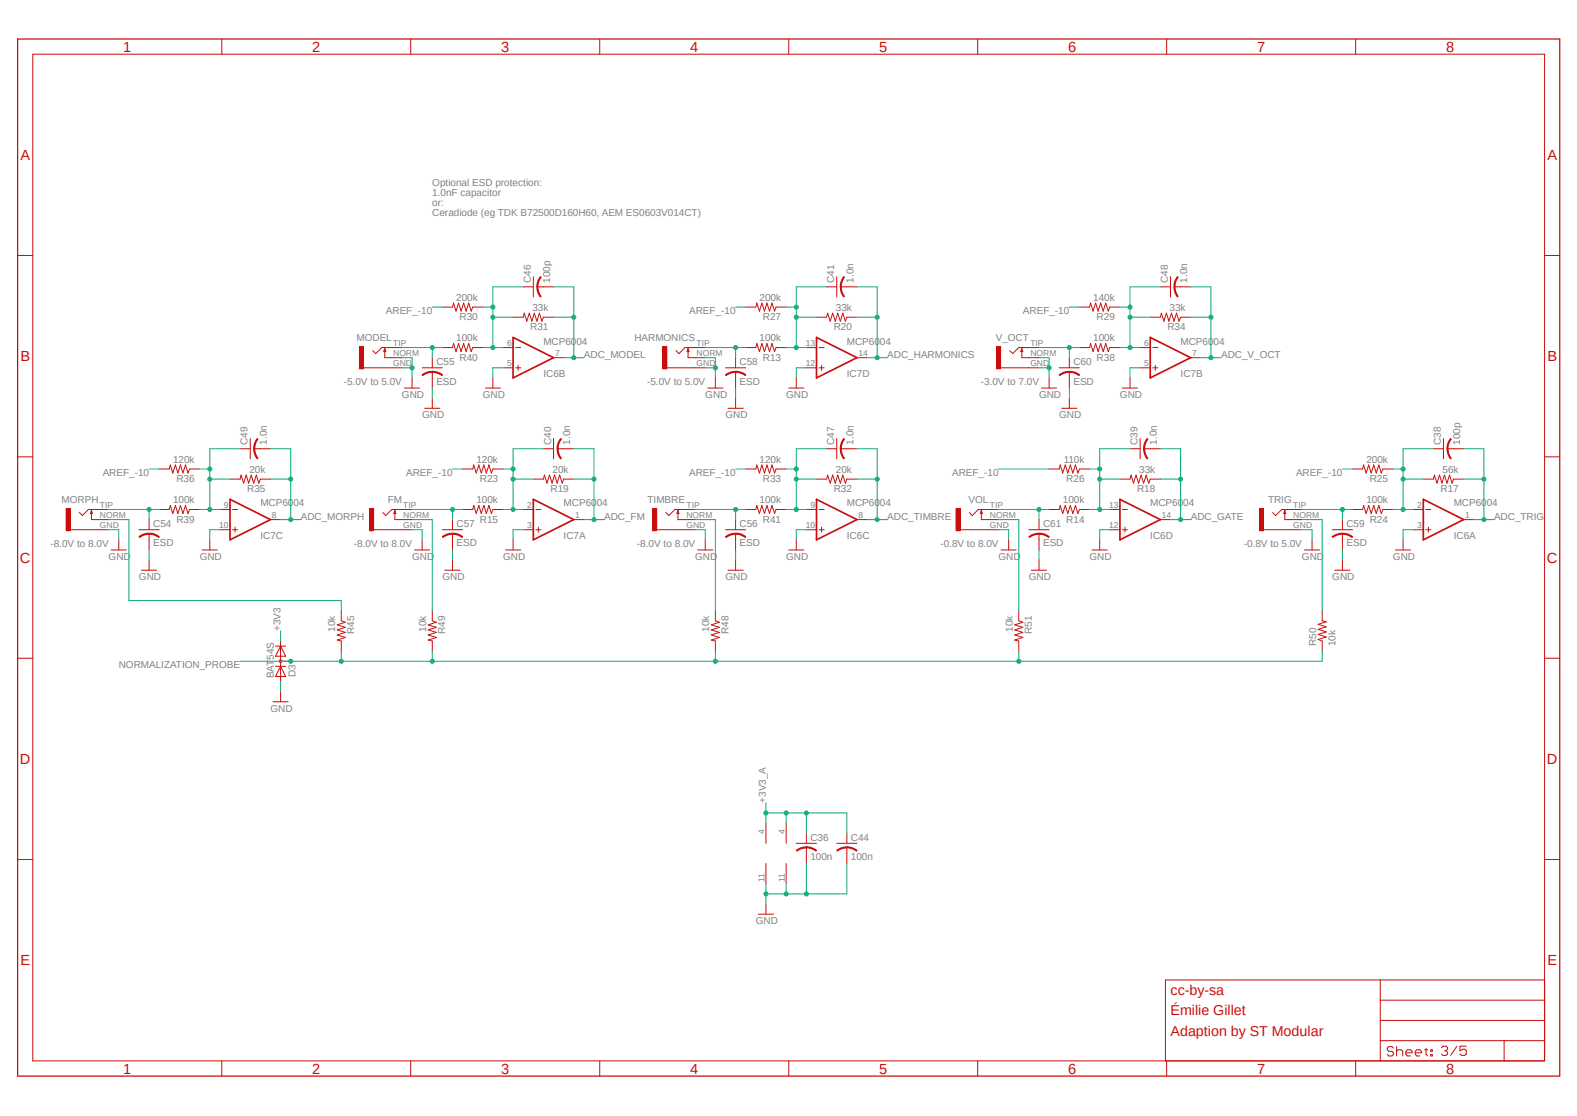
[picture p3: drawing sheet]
<svg xmlns="http://www.w3.org/2000/svg" width="594mm" height="420mm" viewBox="0 0 594 420" stroke-linecap="round" stroke-linejoin="round" font-family="sans-serif">
<path d="M5.9 14.2l582.2 391.7M588.1 14.2l-582.2 391.7" fill="none" stroke="#fff" stroke-width=".38"/>
<g fill="none" stroke="#c90d0c" stroke-width=".38">
<path d="M83.6 14.7v5.7M154.7 14.7v5.7M225.9 14.7v5.7M297.1 14.7v5.7M368.3 14.7v5.7M439.5 14.7v5.7M510.7 14.7v5.7M12.4 20.4h569.5v379h-569.5zM6.6 96.2h5.8M581.9 96.2h5.7M406.6 115.6h3.9l.3-1.5 1 3 .9-3 1 3 .9-3 1 3 1-3 .9 3 .6-1.5h3.8M433.3 119.4h3.8l.4-1.5 .9 3 1-3 .9 3 1-3 .9 3 1-3 1 3 .5-1.5h3.9"/>
<path d="M440.9 104.2v7.6M442.5 108h2.2M406.6 130.9h3.9l.3-1.6 1 3.1 .9-3.1 1 3.1 .9-3.1 1 3.1 1-3.1 .9 3.1 .6-1.5h3.8M392.3 146.1h5.8M395.2 142.3v3.8M422.8 146.1h5.7M425.7 142.3v3.8M6.6 172h5.8M581.9 172h5.7M6.6 247.8h5.8M581.9 247.8h5.7M6.6 323.6h5.8"/>
<path d="M581.9 323.6h5.7M520 368.9v30.5M520 376.6h61.9M581.9 368.9h-142.9v30.5M83.6 399.4v5.7M154.7 399.4v5.7M225.9 399.4v5.7M297.1 399.4v5.7M368.3 399.4v5.7M439.5 399.4v5.7M510.7 399.4v5.7M520 391.8h61.9"/>
<path d="M520 384.2h61.9M524.9 394.6l-.5-.6h-1.2l-.6 .6v.6l.6 .6h1.2l.5 .6v.6l-.5 .6h-1.2l-.6-.6M526.1 394v3.6M526.1 395.8l.6-.6h1.1l.6 .6v1.8M529.6 396.4h2.4v-.6l-.6-.6h-1.2l-.6 .6v1.2l.6 .6h1.2M533.1 396.4h2.4v-.6l-.6-.6h-1.2l-.6 .6v1.2l.6 .6h1.2M536.7 395.2h1.1M537.2 394.6v2.4l.6 .6M539 395.2h.6v.6h-.6zM539 397h.6v.6h-.6zM543 394.4l.6-.5h1.1l.6 .5v.6l-.6 .6M544.1 395.6h.6"/>
<path d="M544.7 395.6l.6 .6v.6l-.6 .5h-1.1l-.6-.5M548.8 393.9l-2.3 3.4M552.4 393.9h-2.4v1.7l1.8-.6 .6 .6v1.2l-.6 .5h-1.2l-.6-.5M566.6 391.8v7.6"/>
</g>
<path d="M6.6 14.7h581v390.4h-581z" fill="none" stroke="#c90d0c" stroke-width=".47"/>
<path d="M443.6 104.1l.3 .3a5.6 5.6 0 0 0-1.3 3.6h-.4l.1-1.2z" fill-rule="evenodd" fill="#c90d0c"/>
<path d="M443.6 104.1l.3 .3a5.6 5.6 0 0 0-1.3 3.6h-.4l.1-1.2z" fill="none" stroke="#c90d0c" stroke-width=".38"/>
<path d="M442.2 108h.4a6.3 6.3 0 0 0 1.3 3.6l-.3 .2-.7-1z" fill-rule="evenodd" fill="#c90d0c"/>
<path d="M437.1 108h3.8M442.2 108h.4a6.3 6.3 0 0 0 1.3 3.6l-.3 .2-.7-1zM444.7 108h3.9M60 176.6h3.8l.4-1.6 .9 3.1 1-3.1 .9 3.1 1-3.1 .9 3.1 1-3.1 .9 3.1 .6-1.5h3.8M94.3 165.1v7.7M95.8 169h2.3M60 191.8h3.8l.4-1.5 .9 3 1-3 .9 3 1-3 .9 3 1-3 .9 3 .6-1.5h3.8M86.6 180.4h3.9l.3-1.5 1 3 .9-3 1 3 1-3 .9 3 1-3 .9 3 .6-1.5h3.8M41.9 207.1h5.7M44.7 203.2v3.9M76.2 207.1h5.7M79 203.2v3.9" fill="none" stroke="#c90d0c" stroke-width=".38"/>
<path d="M96.9 165.1l.3 .3a5.6 5.6 0 0 0-1.2 3.6h-.4l.1-1.3z" fill-rule="evenodd" fill="#c90d0c"/>
<path d="M96.9 165.1l.3 .3a5.6 5.6 0 0 0-1.2 3.6h-.4l.1-1.3z" fill="none" stroke="#c90d0c" stroke-width=".38"/>
<path d="M95.6 169h.4a6.3 6.3 0 0 0 1.2 3.6l-.3 .2-.7-1.1z" fill-rule="evenodd" fill="#c90d0c"/>
<path d="M90.5 169h3.8M95.6 169h.4a6.3 6.3 0 0 0 1.2 3.6l-.3 .2-.7-1.1zM98.1 169h3.8M174.3 176.6h3.8l.4-1.6 .9 3.1 1-3.1 .9 3.1 1-3.1 .9 3.1 1-3.1 .9 3.1 .6-1.5h3.8M208.5 165.1v7.7M210.1 169h2.2M174.3 191.8h3.8l.4-1.5 .9 3 1-3 .9 3 1-3 .9 3 1-3 .9 3 .6-1.5h3.8M200.9 180.4h3.8l.4-1.5 1 3 .9-3 1 3 .9-3 1 3 .9-3 1 3 .5-1.5h3.8M156.2 207.1h5.7M159 203.2v3.9M190.5 207.1h5.7M193.3 203.2v3.9" fill="none" stroke="#c90d0c" stroke-width=".38"/>
<path d="M211.2 165.1l.3 .3a5.9 5.9 0 0 0-1.3 3.6h-.4l.2-1.3z" fill-rule="evenodd" fill="#c90d0c"/>
<path d="M211.2 165.1l.3 .3a5.9 5.9 0 0 0-1.3 3.6h-.4l.2-1.3z" fill="none" stroke="#c90d0c" stroke-width=".38"/>
<path d="M209.9 169h.4a5.6 5.6 0 0 0 1.2 3.6l-.3 .2-.7-1.1-.5-1.5z" fill-rule="evenodd" fill="#c90d0c"/>
<path d="M166.7 115.6h3.8l.4-1.5 .9 3 1-3 .9 3 1-3 .9 3 1-3 .9 3 .6-1.5h3.8M193.3 119.4h3.8l.4-1.5 1 3 .9-3 1 3 .9-3 1 3 .9-3 1 3 .5-1.5h3.8M200.9 104.2v7.6M202.4 108h2.3M166.7 130.9h3.8l.4-1.6 .9 3.1 1-3.1 .9 3.1 1-3.1 .9 3.1 1-3.1 .9 3.1 .6-1.5h3.8M152.4 146.1h5.7M155.2 142.3v3.8M182.8 146.1h5.7M185.7 142.3v3.8M204.7 169h3.8M209.9 169h.4a5.6 5.6 0 0 0 1.2 3.6l-.3 .2-.7-1.1-.5-1.5zM212.3 169h3.8" fill="none" stroke="#c90d0c" stroke-width=".38"/>
<path d="M203.6 104.1l.3 .3a5.9 5.9 0 0 0-1.3 3.6h-.4l.1-1.2z" fill-rule="evenodd" fill="#c90d0c"/>
<path d="M203.6 104.1l.3 .3a5.9 5.9 0 0 0-1.3 3.6h-.4l.1-1.2z" fill="none" stroke="#c90d0c" stroke-width=".38"/>
<path d="M202.3 108h.3a5.6 5.6 0 0 0 1.3 3.6l-.4 .2-.6-1-.6-1.6z" fill-rule="evenodd" fill="#c90d0c"/>
<path d="M197.1 108h3.8M202.3 108h.3a5.6 5.6 0 0 0 1.3 3.6l-.4 .2-.6-1-.6-1.6zM204.7 108h3.8M280.9 176.6h3.8l.4-1.6 1 3.1 .9-3.1 1 3.1 .9-3.1 1 3.1 .9-3.1 1 3.1 .5-1.5h3.9M315.2 165.1v7.7M316.7 169h2.3M280.9 191.8h3.8l.4-1.5 1 3 .9-3 1 3 .9-3 1 3 .9-3 1 3 .5-1.5h3.9M307.6 180.4h3.8l.4-1.5 1 3 .9-3 1 3 .9-3 1 3 .9-3 1 3 .5-1.5h3.8M262.8 207.1h5.8M265.7 203.2v3.9M297.1 207.1h5.7M300 203.2v3.9" fill="none" stroke="#c90d0c" stroke-width=".38"/>
<path d="M317.8 165.1l.3 .3a6.3 6.3 0 0 0-1.2 3.6h-.4l.1-1.3z" fill-rule="evenodd" fill="#c90d0c"/>
<path d="M317.8 165.1l.3 .3a6.3 6.3 0 0 0-1.2 3.6h-.4l.1-1.3z" fill="none" stroke="#c90d0c" stroke-width=".38"/>
<path d="M316.6 169h.3a5.9 5.9 0 0 0 1.2 3.6l-.3 .2-.9-1.8z" fill-rule="evenodd" fill="#c90d0c"/>
<path d="M280.9 115.6h3.8l.4-1.5 1 3 .9-3 1 3 .9-3 1 3 .9-3 1 3 .5-1.5h3.9M307.6 119.4h3.8l.4-1.5 1 3 .9-3 1 3 .9-3 1 3 .9-3 1 3 .5-1.5h3.8M315.2 104.2v7.6M316.7 108h2.3M280.9 130.9h3.8l.4-1.6 1 3.1 .9-3.1 1 3.1 .9-3.1 1 3.1 .9-3.1 1 3.1 .5-1.5h3.9M266.7 146.1h5.7M269.5 142.3v3.8M297.1 146.1h5.7M300 142.3v3.8M311.4 169h3.8M316.6 169h.3a5.9 5.9 0 0 0 1.2 3.6l-.3 .2-.9-1.8zM319 169h3.8" fill="none" stroke="#c90d0c" stroke-width=".38"/>
<path d="M317.8 104.1l.3 .3a6.3 6.3 0 0 0-1.2 3.6h-.4l.1-1.2z" fill-rule="evenodd" fill="#c90d0c"/>
<path d="M317.8 104.1l.3 .3a6.3 6.3 0 0 0-1.2 3.6h-.4l.1-1.2z" fill="none" stroke="#c90d0c" stroke-width=".38"/>
<path d="M316.6 108h.3a5.9 5.9 0 0 0 1.2 3.6l-.3 .2-.2-.3-.7-1.5z" fill-rule="evenodd" fill="#c90d0c"/>
<path d="M311.4 108h3.8M316.6 108h.3a5.9 5.9 0 0 0 1.2 3.6l-.3 .2-.2-.3-.7-1.5zM319 108h3.8" fill="none" stroke="#c90d0c" stroke-width=".38"/>
<path d="M245.9 191.4h1.5v8.4h-1.5z" fill-rule="evenodd" fill="#c90d0c"/>
<path d="M245.9 191.4h1.5v8.4h-1.5zM247.4 199.4h14.5M255.4 192.2v3.4h6.5M255.4 192.2l.4 1.1h-.8zM261.9 191.8h-7.7l-2.2 2.3-1.2-1.1" fill="none" stroke="#c90d0c" stroke-width=".38"/>
<path d="M375.4 130.5h1.5v8.4h-1.5z" fill-rule="evenodd" fill="#c90d0c"/>
<path d="M375.4 130.5h1.5v8.4h-1.5zM376.9 138.5h14.5M384.9 131.2v3.5h6.5M384.9 131.2l.4 1.2h-.8zM391.4 130.9h-7.6l-2.3 2.2-1.1-1.1" fill="none" stroke="#c90d0c" stroke-width=".38"/>
<path d="M24.9 191.4h1.6v8.4h-1.6z" fill-rule="evenodd" fill="#c90d0c"/>
<path d="M24.9 191.4h1.6v8.4h-1.6zM26.5 199.4h14.4M34.5 192.2v3.4h6.4M34.5 192.2l.3 1.1h-.7zM40.9 191.8h-7.6l-2.3 2.3-1.1-1.1" fill="none" stroke="#c90d0c" stroke-width=".38"/>
<path d="M139.2 191.4h1.6v8.4h-1.6z" fill-rule="evenodd" fill="#c90d0c"/>
<path d="M139.2 191.4h1.6v8.4h-1.6zM140.8 199.4h14.4M148.8 192.2v3.4h6.4M148.8 192.2l.3 1.1h-.7zM155.2 191.8h-7.6l-2.3 2.3-1.1-1.1" fill="none" stroke="#c90d0c" stroke-width=".38"/>
<path d="M135.4 130.5h1.5v8.4h-1.5z" fill-rule="evenodd" fill="#c90d0c"/>
<path d="M135.4 130.5h1.5v8.4h-1.5zM136.9 138.5h14.5M144.9 131.2v3.5h6.5M144.9 131.2l.4 1.2h-.7zM151.4 130.9h-7.6l-2.3 2.2-1.1-1.1" fill="none" stroke="#c90d0c" stroke-width=".38"/>
<path d="M249.7 130.5h1.5v8.4h-1.5z" fill-rule="evenodd" fill="#c90d0c"/>
<path d="M249.7 130.5h1.5v8.4h-1.5zM251.2 138.5h14.5M259.2 131.2v3.5h6.5M259.2 131.2l.4 1.2h-.8zM265.7 130.9h-7.6l-2.3 2.2-1.2-1.1M300 317.5h7.6M303.8 319v2.3M285.7 344.2h5.7M288.5 340.4v3.8" fill="none" stroke="#c90d0c" stroke-width=".38"/>
<path d="M303.8 318.8l2.8 .7 1 .7-.2 .3a6.2 6.2 0 0 0-3.6-1.3z" fill-rule="evenodd" fill="#c90d0c"/>
<path d="M303.8 318.8l2.8 .7 1 .7-.2 .3a6.2 6.2 0 0 0-3.6-1.3z" fill="none" stroke="#c90d0c" stroke-width=".38"/>
<path d="M300 320.1l2.5-1.2h1.3v.3a5.6 5.6 0 0 0-3.6 1.2z" fill-rule="evenodd" fill="#c90d0c"/>
<path d="M303.8 313.7v3.8M315.2 317.5h7.6M319 319v2.3M300 320.1l2.5-1.2h1.3v.3a5.6 5.6 0 0 0-3.6 1.2zM303.8 321.3v3.8" fill="none" stroke="#c90d0c" stroke-width=".38"/>
<path d="M319 318.8l2.8 .7 1.1 .7-.2 .3a6.2 6.2 0 0 0-3.7-1.3z" fill-rule="evenodd" fill="#c90d0c"/>
<path d="M319 318.8l2.8 .7 1.1 .7-.2 .3a6.2 6.2 0 0 0-3.7-1.3z" fill="none" stroke="#c90d0c" stroke-width=".38"/>
<path d="M315.2 320.1l2.6-1.2h1.2v.3a5.9 5.9 0 0 0-3.6 1.2z" fill-rule="evenodd" fill="#c90d0c"/>
<path d="M377.1 207.1h5.7M380 203.2v3.9M319 313.7v3.8M315.2 320.1l2.6-1.2h1.2v.3a5.9 5.9 0 0 0-3.6 1.2zM319 321.3v3.8" fill="none" stroke="#c90d0c" stroke-width=".38"/>
<path d="M360.2 191.4h1.5v8.4h-1.5z" fill-rule="evenodd" fill="#c90d0c"/>
<path d="M360.2 191.4h1.5v8.4h-1.5zM361.7 199.4h14.5M369.7 192.2v3.4h6.5M369.7 192.2l.4 1.1h-.8zM376.2 191.8h-7.7l-2.2 2.3-1.2-1.1M491.4 207.1h5.7M494.3 203.2v3.9M498.1 229.9v3.8l1.5 .4-3 .9 3 1-3 .9 3 1-3 .9 3 1-3 .9 1.5 .6v3.9" fill="none" stroke="#c90d0c" stroke-width=".38"/>
<path d="M474.5 191.4h1.5v8.4h-1.5z" fill-rule="evenodd" fill="#c90d0c"/>
<g fill="none" stroke="#c90d0c" stroke-width=".38">
<path d="M189.5 138.5h3.8M189.5 130.9h3.8M194.3 138.5h1.9M194.3 130.9h1.9M195.2 137.5v1.9M208.5 134.7h3.8M303.8 138.5h3.8M303.8 130.9h3.8M308.6 138.5h1.9M308.6 130.9h1.9M309.5 137.5v1.9M322.8 134.7h3.8"/>
<path d="M429.5 138.5h3.8M429.5 130.9h3.8M434.2 138.5h2M434.2 130.9h2M435.2 137.5v1.9M448.6 134.7h3.8M395.2 176.6h3.8l.4-1.6 .9 3.1 1-3.1 .9 3.1 1-3.1 .9 3.1 1-3.1 1 3.1 .5-1.5h3.9M429.5 165.1v7.7M431 169h2.3M82.8 191.8h3.8M82.8 199.4h3.8M87.6 191.8h1.9"/>
<path d="M87.6 199.4h1.9M88.6 198.5v1.9M101.9 195.6h3.8M197.1 191.8h3.8M197.1 199.4h3.8M201.9 191.8h1.9M201.9 199.4h1.9M202.8 198.5v1.9M216.1 195.6h3.9M303.8 191.8h3.8M303.8 199.4h3.8M308.6 191.8h1.9"/>
<path d="M308.6 199.4h1.9M309.5 198.5v1.9M322.8 195.6h3.8M395.2 191.8h3.8l.4-1.5 .9 3 1-3 .9 3 1-3 .9 3 1-3 1 3 .5-1.5h3.9M418.1 191.8h3.8M418.1 199.4h3.8M421.9 180.4h3.8l.4-1.5 .9 3 1-3 .9 3 1-3 .9 3 1-3 .9 3 .6-1.5h3.8M422.8 191.8h1.9M422.8 199.4h1.9M423.8 198.5v1.9M437.1 195.6h3.8M474.5 191.4h1.5v8.4h-1.5z"/>
<path d="M476 199.4h14.5M484 192.2v3.4h6.5M484 192.2l.4 1.1h-.8zM490.5 191.8h-7.7l-2.2 2.3-1.2-1.1M532.4 191.8h3.8M532.4 199.4h3.8M537.1 191.8h1.9M537.1 199.4h1.9M538.1 198.5v1.9M551.4 195.6h3.8M411.4 207.1h5.7M414.3 203.2v3.9"/>
<path d="M128.6 229.9v3.8l1.5 .6-3.1 .9 3.1 1-3.1 1 3.1 .9-3.1 1 3.1 .9-3.1 1 1.6 .3v3.9M162.8 229.9v3.8l1.6 .6-3.1 .9 3.1 1-3.1 1 3.1 .9-3.1 1 3.1 .9-3.1 1 1.5 .3v3.9M269.5 229.9v3.8l1.5 .6-3 .9 3 1-3 1 3 .9-3 1 3 .9-3 1 1.5 .3v3.9M288.5 309.9v7.6M296.2 309.9v7.6M288.5 325.1v7.6M296.2 325.1v7.6"/>
</g>
<path d="M193.3 127l15.2 7.7-15.2 7.6zM307.6 127l15.2 7.7-15.2 7.6zM433.3 127l15.3 7.7-15.3 7.6zM86.6 188l15.3 7.6-15.3 7.6zM200.9 188l15.2 7.6-15.2 7.6zM307.6 188l15.2 7.6-15.2 7.6zM421.9 188l15.2 7.6-15.2 7.6zM536.2 188l15.2 7.6-15.2 7.6z" fill="none" stroke="#c90d0c" stroke-width=".63"/>
<path d="M432.1 165.1l.3 .3a5.6 5.6 0 0 0-1.2 3.6h-.4l.1-1.3z" fill-rule="evenodd" fill="#c90d0c"/>
<path d="M432.1 165.1l.3 .3a5.6 5.6 0 0 0-1.2 3.6h-.4l.1-1.3z" fill="none" stroke="#c90d0c" stroke-width=".38"/>
<path d="M430.8 169h.4a6.3 6.3 0 0 0 1.2 3.6l-.3 .2-.6-1.1z" fill-rule="evenodd" fill="#c90d0c"/>
<path d="M425.7 169h3.8M430.8 169h.4a6.3 6.3 0 0 0 1.2 3.6l-.3 .2-.6-1.1zM433.3 169h3.8M509.5 176.6h3.8l.4-1.6 .9 3.1 1-3.1 .9 3.1 1-3.1 .9 3.1 1-3.1 1 3.1 .5-1.5h3.9M543.8 165.1v7.7M545.3 169h2.3M509.5 191.8h3.8l.4-1.5 .9 3 1-3 .9 3 1-3 .9 3 1-3 1 3 .5-1.5h3.9M536.2 180.4h3.8l.4-1.5 .9 3 1-3 .9 3 .9-3 1 3 .9-3 1 3 .6-1.5h3.8M383.8 229.9v3.8l1.5 .6-3 .9 3 1-3 1 3 .9-3 1 3 .9-3 1 1.5 .3v3.9" fill="none" stroke="#c90d0c" stroke-width=".38"/>
<path d="M546.4 165.1l.3 .3a5.9 5.9 0 0 0-1.2 3.6h-.4l.1-1.3z" fill-rule="evenodd" fill="#c90d0c"/>
<path d="M546.4 165.1l.3 .3a5.9 5.9 0 0 0-1.2 3.6h-.4l.1-1.3z" fill="none" stroke="#c90d0c" stroke-width=".38"/>
<path d="M545.1 169h.4a5.6 5.6 0 0 0 1.2 3.6l-.3 .2-.6-1.1z" fill-rule="evenodd" fill="#c90d0c"/>
<path d="M159 138.5h7.7M162.8 140v2.3M540 169h3.8M545.1 169h.4a5.6 5.6 0 0 0 1.2 3.6l-.3 .2-.6-1.1zM547.6 169h3.8M525.7 207.1h5.7M528.6 203.2v3.9" fill="none" stroke="#c90d0c" stroke-width=".38"/>
<path d="M162.8 139.8l2.8 .6 1.1 .7-.3 .3a6.3 6.3 0 0 0-3.6-1.2z" fill-rule="evenodd" fill="#c90d0c"/>
<path d="M162.8 139.8l2.8 .6 1.1 .7-.3 .3a6.3 6.3 0 0 0-3.6-1.2z" fill="none" stroke="#c90d0c" stroke-width=".38"/>
<path d="M159 141.1l2.6-1.2 1.2-.1v.4a5.9 5.9 0 0 0-3.5 1.2z" fill-rule="evenodd" fill="#c90d0c"/>
<path d="M162.8 134.7v3.8M273.3 138.5h7.6M277.1 140v2.3M159 141.1l2.6-1.2 1.2-.1v.4a5.9 5.9 0 0 0-3.5 1.2zM160 153.7h5.7M162.8 142.3v3.8M162.8 149.9v3.8" fill="none" stroke="#c90d0c" stroke-width=".38"/>
<path d="M277.1 139.8l2.8 .6 1.1 .7-.3 .3a6.6 6.6 0 0 0-3.6-1.2z" fill-rule="evenodd" fill="#c90d0c"/>
<path d="M277.1 139.8l2.8 .6 1.1 .7-.3 .3a6.6 6.6 0 0 0-3.6-1.2z" fill="none" stroke="#c90d0c" stroke-width=".38"/>
<path d="M273.3 141.1l2.6-1.2 1.2-.1v.4a5.9 5.9 0 0 0-3.5 1.2z" fill-rule="evenodd" fill="#c90d0c"/>
<path d="M277.1 134.7v3.8M399 138.5h7.6M402.8 140v2.3M273.3 141.1l2.6-1.2 1.2-.1v.4a5.9 5.9 0 0 0-3.5 1.2zM274.3 153.7h5.7M277.1 142.3v3.8M277.1 149.9v3.8" fill="none" stroke="#c90d0c" stroke-width=".38"/>
<path d="M402.8 139.8l2.8 .6 1.1 .7-.3 .3a6.3 6.3 0 0 0-3.6-1.2z" fill-rule="evenodd" fill="#c90d0c"/>
<path d="M402.8 139.8l2.8 .6 1.1 .7-.3 .3a6.3 6.3 0 0 0-3.6-1.2z" fill="none" stroke="#c90d0c" stroke-width=".38"/>
<path d="M399 141.1l2.6-1.2 1.2-.1v.4a5.9 5.9 0 0 0-3.6 1.2z" fill-rule="evenodd" fill="#c90d0c"/>
<path d="M402.8 134.7v3.8M399 141.1l2.6-1.2 1.2-.1v.4a5.9 5.9 0 0 0-3.6 1.2zM400 153.7h5.7M402.8 142.3v3.8M402.8 149.9v3.8M52.4 199.4h7.6M56.2 201v2.2" fill="none" stroke="#c90d0c" stroke-width=".38"/>
<path d="M56.2 200.7l1.2 .1 1.6 .6 1 .7-.2 .3a5.6 5.6 0 0 0-3.6-1.3z" fill-rule="evenodd" fill="#c90d0c"/>
<path d="M56.2 200.7l1.2 .1 1.6 .6 1 .7-.2 .3a5.6 5.6 0 0 0-3.6-1.3z" fill="none" stroke="#c90d0c" stroke-width=".38"/>
<path d="M52.4 202.1l1-.7 1.5-.5 1.3-.2v.4a6.3 6.3 0 0 0-3.6 1.3z" fill-rule="evenodd" fill="#c90d0c"/>
<path d="M56.2 195.6v3.8M166.7 199.4h7.6M52.4 202.1l1-.7 1.5-.5 1.3-.2v.4a6.3 6.3 0 0 0-3.6 1.3zM53.3 214.7h5.7M56.2 203.2v3.9M56.2 210.9v3.8M170.5 201v2.2" fill="none" stroke="#c90d0c" stroke-width=".38"/>
<path d="M170.5 200.7l1.2 .1 1.6 .6 1 .7-.2 .3a5.6 5.6 0 0 0-3.6-1.3z" fill-rule="evenodd" fill="#c90d0c"/>
<path d="M170.5 200.7l1.2 .1 1.6 .6 1 .7-.2 .3a5.6 5.6 0 0 0-3.6-1.3z" fill="none" stroke="#c90d0c" stroke-width=".38"/>
<path d="M166.6 202.1l2.6-1.2 1.3-.2v.4a6.3 6.3 0 0 0-3.6 1.3z" fill-rule="evenodd" fill="#c90d0c"/>
<path d="M170.5 195.6v3.8M273.3 199.4h7.6M166.6 202.1l2.6-1.2 1.3-.2v.4a6.3 6.3 0 0 0-3.6 1.3zM167.6 214.7h5.7M170.5 203.2v3.9M170.5 210.9v3.8M277.1 201v2.2" fill="none" stroke="#c90d0c" stroke-width=".38"/>
<path d="M277.1 200.7l2.8 .7 1.1 .7-.3 .3a5.8 5.8 0 0 0-3.6-1.3z" fill-rule="evenodd" fill="#c90d0c"/>
<path d="M277.1 200.7l2.8 .7 1.1 .7-.3 .3a5.8 5.8 0 0 0-3.6-1.3z" fill="none" stroke="#c90d0c" stroke-width=".38"/>
<path d="M273.3 202.1l2.6-1.2 1.2-.2v.4a6.3 6.3 0 0 0-3.5 1.3z" fill-rule="evenodd" fill="#c90d0c"/>
<path d="M277.1 195.6v3.8M387.6 199.4h7.6M273.3 202.1l2.6-1.2 1.2-.2v.4a6.3 6.3 0 0 0-3.5 1.3zM274.3 214.7h5.7M277.1 203.2v3.9M277.1 210.9v3.8M391.4 201v2.2" fill="none" stroke="#c90d0c" stroke-width=".38"/>
<path d="M391.4 200.7l1.2 .1 1.6 .6 1.1 .7-.3 .3a5.6 5.6 0 0 0-3.6-1.3z" fill-rule="evenodd" fill="#c90d0c"/>
<path d="M391.4 200.7l1.2 .1 1.6 .6 1.1 .7-.3 .3a5.6 5.6 0 0 0-3.6-1.3z" fill="none" stroke="#c90d0c" stroke-width=".38"/>
<path d="M387.6 202.1l1-.7 1.6-.5 1.2-.2v.4a6.3 6.3 0 0 0-3.6 1.3z" fill-rule="evenodd" fill="#c90d0c"/>
<path d="M391.4 195.6v3.8M501.9 199.4h7.6M387.6 202.1l1-.7 1.6-.5 1.2-.2v.4a6.3 6.3 0 0 0-3.6 1.3zM388.5 214.7h5.7M391.4 203.2v3.9M391.4 210.9v3.8M505.7 201v2.2" fill="none" stroke="#c90d0c" stroke-width=".38"/>
<path d="M505.7 200.7l1.2 .1 1.6 .6 1.1 .7-.3 .3a5.6 5.6 0 0 0-3.6-1.3z" fill-rule="evenodd" fill="#c90d0c"/>
<path d="M505.7 200.7l1.2 .1 1.6 .6 1.1 .7-.3 .3a5.6 5.6 0 0 0-3.6-1.3z" fill="none" stroke="#c90d0c" stroke-width=".38"/>
<path d="M501.9 202.1l2.6-1.2 1.2-.2v.4a6.3 6.3 0 0 0-3.6 1.3z" fill-rule="evenodd" fill="#c90d0c"/>
<path d="M505.7 195.6v3.8M501.9 202.1l2.6-1.2 1.2-.2v.4a6.3 6.3 0 0 0-3.6 1.3zM502.8 214.7h5.7M505.7 203.2v3.9M505.7 210.9v3.8M103.8 243.2h3.8M103.8 250.9h3.8M105.7 243.2l1.9 3.9h-3.8zM105.7 243.2v9.6M105.7 250.9l1.9 3.8h-3.8z" fill="none" stroke="#c90d0c" stroke-width=".38"/>
<path d="M105.3 248.6h.7v.7h-.7z" fill-rule="evenodd" fill="#c90d0c"/>
<path d="M105.3 248.6h.7v.7h-.7zM105.7 241.3v3.9M105.7 252.8v3.8M105.7 249h3.8M102.8 264.2h5.7M105.7 260.4v3.8" fill="none" stroke="#c90d0c" stroke-width=".38"/>
<path d="M391.4 138.5h3.8M391.4 134.7h3.8v7.6" fill="none" stroke="#0dab76" stroke-width=".38"/>
<circle cx="395.2" cy="138.5" r=".76" fill="#0dab76"/>
<g fill="none" stroke="#0dab76" stroke-width=".38">
<path d="M151.4 138.5h3.8M151.4 134.7h3.8v7.6M429.5 138.5h-3.8v3.8M82.8 199.4h-3.8v3.8M197.1 199.4h-3.8v3.8"/>
<circle cx="395.2" cy="138.5" r=".76"/>
</g>
<circle cx="155.2" cy="138.5" r=".76" fill="#0dab76"/>
<g fill="none" stroke="#0dab76" stroke-width=".38">
<path d="M189.5 138.5h-3.8v3.8M303.8 138.5h-3.8v3.8M303.8 199.4h-3.8v3.8M288.5 332.7v7.7M296.2 332.7v3.8M303.8 325.1v11.4M319 325.1v11.4h-30.5"/>
<circle cx="155.2" cy="138.5" r=".76"/>
</g>
<circle cx="296.2" cy="336.5" r=".76" fill="#0dab76"/>
<circle cx="296.2" cy="336.5" r=".76" fill="none" stroke="#0dab76" stroke-width=".38"/>
<circle cx="288.5" cy="336.5" r=".76" fill="#0dab76"/>
<circle cx="288.5" cy="336.5" r=".76" fill="none" stroke="#0dab76" stroke-width=".38"/>
<circle cx="303.8" cy="336.5" r=".76" fill="#0dab76"/>
<g fill="none" stroke="#0dab76" stroke-width=".38">
<path d="M265.7 134.7h3.8v7.6M265.7 138.5h3.8M376.2 199.4h3.8v3.8M490.5 199.4h3.8v3.8"/>
<circle cx="303.8" cy="336.5" r=".76"/>
</g>
<circle cx="269.5" cy="138.5" r=".76" fill="#0dab76"/>
<g fill="none" stroke="#0dab76" stroke-width=".38">
<path d="M162.8 115.6h3.9M277.1 115.6h3.8M402.8 115.6h3.8M391.4 130.9h15.2M402.8 130.9v3.8M162.8 146.1v3.8M277.1 146.1v3.8M402.8 146.1v3.8M56.2 176.6h3.8M170.5 176.6h3.8M277.1 176.6h3.8M376.2 176.6h19"/>
<path d="M505.7 176.6h3.8M40.9 199.4h3.8v3.8M155.2 199.4h3.8v3.8M261.9 199.4h3.8v3.8M418.1 199.4h-3.8v3.8M532.4 199.4h-3.8v3.8M56.2 207.1v3.8M170.5 207.1v3.8M277.1 207.1v3.8M391.4 207.1v3.8M505.7 207.1v3.8M105.7 256.6v3.8"/>
<circle cx="269.5" cy="138.5" r=".76"/>
</g>
<circle cx="402.8" cy="130.9" r=".76" fill="#0dab76"/>
<g fill="none" stroke="#0dab76" stroke-width=".38">
<path d="M421.9 115.6h3.8M425.7 119.4h7.6M437.1 108h-11.4v22.9M421.9 130.9h7.6"/>
<circle cx="402.8" cy="130.9" r=".76"/>
</g>
<circle cx="425.7" cy="130.9" r=".76" fill="#0dab76"/>
<circle cx="425.7" cy="130.9" r=".76" fill="none" stroke="#0dab76" stroke-width=".38"/>
<circle cx="425.7" cy="119.4" r=".76" fill="#0dab76"/>
<circle cx="425.7" cy="119.4" r=".76" fill="none" stroke="#0dab76" stroke-width=".38"/>
<circle cx="425.7" cy="115.6" r=".76" fill="#0dab76"/>
<g fill="none" stroke="#0dab76" stroke-width=".38">
<path d="M322.8 119.4h7.6M322.8 108h7.6v26.7M326.6 134.7h7.7"/>
<circle cx="425.7" cy="115.6" r=".76"/>
</g>
<circle cx="330.4" cy="134.7" r=".76" fill="#0dab76"/>
<circle cx="330.4" cy="134.7" r=".76" fill="none" stroke="#0dab76" stroke-width=".38"/>
<circle cx="330.4" cy="119.4" r=".76" fill="#0dab76"/>
<g fill="none" stroke="#0dab76" stroke-width=".38">
<path d="M40.9 191.8h19.1M56.2 191.8v3.8"/>
<circle cx="330.4" cy="119.4" r=".76"/>
</g>
<circle cx="56.2" cy="191.8" r=".76" fill="#0dab76"/>
<g fill="none" stroke="#0dab76" stroke-width=".38">
<path d="M75.2 176.6h3.8M90.5 169h-11.5v22.8M75.2 191.8h7.6M79 180.4h7.6"/>
<circle cx="56.2" cy="191.8" r=".76"/>
</g>
<circle cx="79" cy="191.8" r=".76" fill="#0dab76"/>
<circle cx="79" cy="191.8" r=".76" fill="none" stroke="#0dab76" stroke-width=".38"/>
<circle cx="79" cy="180.4" r=".76" fill="#0dab76"/>
<circle cx="79" cy="180.4" r=".76" fill="none" stroke="#0dab76" stroke-width=".38"/>
<circle cx="79" cy="176.6" r=".76" fill="#0dab76"/>
<g fill="none" stroke="#0dab76" stroke-width=".38">
<path d="M155.2 191.8h19.1M170.5 191.8v3.8"/>
<circle cx="79" cy="176.6" r=".76"/>
</g>
<circle cx="170.5" cy="191.8" r=".76" fill="#0dab76"/>
<g fill="none" stroke="#0dab76" stroke-width=".38">
<path d="M189.5 176.6h3.8M204.7 169h-11.4v22.8M189.5 191.8h7.6M193.3 180.4h7.6"/>
<circle cx="170.5" cy="191.8" r=".76"/>
</g>
<circle cx="193.3" cy="191.8" r=".76" fill="#0dab76"/>
<circle cx="193.3" cy="191.8" r=".76" fill="none" stroke="#0dab76" stroke-width=".38"/>
<circle cx="193.3" cy="180.4" r=".76" fill="#0dab76"/>
<circle cx="193.3" cy="180.4" r=".76" fill="none" stroke="#0dab76" stroke-width=".38"/>
<circle cx="193.3" cy="176.6" r=".76" fill="#0dab76"/>
<g fill="none" stroke="#0dab76" stroke-width=".38">
<path d="M151.4 130.9h15.3M162.8 130.9v3.8"/>
<circle cx="193.3" cy="176.6" r=".76"/>
</g>
<circle cx="162.8" cy="130.9" r=".76" fill="#0dab76"/>
<g fill="none" stroke="#0dab76" stroke-width=".38">
<path d="M181.9 115.6h3.8M185.7 119.4h7.6M197.1 108h-11.4v22.9M181.9 130.9h7.6"/>
<circle cx="162.8" cy="130.9" r=".76"/>
</g>
<circle cx="185.7" cy="130.9" r=".76" fill="#0dab76"/>
<circle cx="185.7" cy="130.9" r=".76" fill="none" stroke="#0dab76" stroke-width=".38"/>
<circle cx="185.7" cy="119.4" r=".76" fill="#0dab76"/>
<circle cx="185.7" cy="119.4" r=".76" fill="none" stroke="#0dab76" stroke-width=".38"/>
<circle cx="185.7" cy="115.6" r=".76" fill="#0dab76"/>
<g fill="none" stroke="#0dab76" stroke-width=".38">
<path d="M296.2 176.6h3.8M311.4 169h-11.4v22.8M296.2 191.8h7.6M300 180.4h7.6"/>
<circle cx="185.7" cy="115.6" r=".76"/>
</g>
<circle cx="300" cy="191.8" r=".76" fill="#0dab76"/>
<circle cx="300" cy="191.8" r=".76" fill="none" stroke="#0dab76" stroke-width=".38"/>
<circle cx="300" cy="180.4" r=".76" fill="#0dab76"/>
<circle cx="300" cy="180.4" r=".76" fill="none" stroke="#0dab76" stroke-width=".38"/>
<circle cx="300" cy="176.6" r=".76" fill="#0dab76"/>
<g fill="none" stroke="#0dab76" stroke-width=".38">
<path d="M265.7 130.9h15.2M277.1 130.9v3.8"/>
<circle cx="300" cy="176.6" r=".76"/>
</g>
<circle cx="277.1" cy="130.9" r=".76" fill="#0dab76"/>
<g fill="none" stroke="#0dab76" stroke-width=".38">
<path d="M296.2 115.6h3.8M300 119.4h7.6M311.4 108h-11.4v22.9M296.2 130.9h7.6"/>
<circle cx="277.1" cy="130.9" r=".76"/>
</g>
<circle cx="300" cy="130.9" r=".76" fill="#0dab76"/>
<circle cx="300" cy="130.9" r=".76" fill="none" stroke="#0dab76" stroke-width=".38"/>
<circle cx="300" cy="119.4" r=".76" fill="#0dab76"/>
<circle cx="300" cy="119.4" r=".76" fill="none" stroke="#0dab76" stroke-width=".38"/>
<circle cx="300" cy="115.6" r=".76" fill="#0dab76"/>
<g fill="none" stroke="#0dab76" stroke-width=".38">
<path d="M288.5 306.1h30.5v7.6M288.5 302.3v7.6M296.2 306.1v3.8M303.8 306.1v7.6"/>
<circle cx="300" cy="115.6" r=".76"/>
</g>
<circle cx="303.8" cy="306.1" r=".76" fill="#0dab76"/>
<circle cx="303.8" cy="306.1" r=".76" fill="none" stroke="#0dab76" stroke-width=".38"/>
<circle cx="296.2" cy="306.1" r=".76" fill="#0dab76"/>
<circle cx="296.2" cy="306.1" r=".76" fill="none" stroke="#0dab76" stroke-width=".38"/>
<circle cx="288.5" cy="306.1" r=".76" fill="#0dab76"/>
<g fill="none" stroke="#0dab76" stroke-width=".38">
<path d="M128.6 245.2v3.8M162.8 245.2v3.8M269.5 245.2v3.8M383.8 245.2v3.8M498.1 245.2v3.8h-407.6"/>
<circle cx="288.5" cy="306.1" r=".76"/>
</g>
<circle cx="109.5" cy="249" r=".76" fill="#0dab76"/>
<circle cx="109.5" cy="249" r=".76" fill="none" stroke="#0dab76" stroke-width=".38"/>
<circle cx="162.8" cy="249" r=".76" fill="#0dab76"/>
<circle cx="162.8" cy="249" r=".76" fill="none" stroke="#0dab76" stroke-width=".38"/>
<circle cx="269.5" cy="249" r=".76" fill="#0dab76"/>
<circle cx="269.5" cy="249" r=".76" fill="none" stroke="#0dab76" stroke-width=".38"/>
<circle cx="383.8" cy="249" r=".76" fill="#0dab76"/>
<circle cx="383.8" cy="249" r=".76" fill="none" stroke="#0dab76" stroke-width=".38"/>
<circle cx="128.6" cy="249" r=".76" fill="#0dab76"/>
<g fill="none" stroke="#0dab76" stroke-width=".38">
<path d="M448.6 119.4h7.6M448.6 108h7.6v26.7M452.4 134.7h7.6"/>
<circle cx="128.6" cy="249" r=".76"/>
</g>
<circle cx="456.2" cy="134.7" r=".76" fill="#0dab76"/>
<circle cx="456.2" cy="134.7" r=".76" fill="none" stroke="#0dab76" stroke-width=".38"/>
<circle cx="456.2" cy="119.4" r=".76" fill="#0dab76"/>
<g fill="none" stroke="#0dab76" stroke-width=".38">
<path d="M216.1 169h7.7v26.6M216.1 180.4h7.7M220 195.6h7.6"/>
<circle cx="456.2" cy="119.4" r=".76"/>
</g>
<circle cx="223.8" cy="195.6" r=".76" fill="#0dab76"/>
<circle cx="223.8" cy="195.6" r=".76" fill="none" stroke="#0dab76" stroke-width=".38"/>
<circle cx="223.8" cy="180.4" r=".76" fill="#0dab76"/>
<g fill="none" stroke="#0dab76" stroke-width=".38">
<path d="M322.8 169h7.6v26.6M322.8 180.4h7.6M326.6 195.6h7.7"/>
<circle cx="223.8" cy="180.4" r=".76"/>
</g>
<circle cx="330.4" cy="195.6" r=".76" fill="#0dab76"/>
<circle cx="330.4" cy="195.6" r=".76" fill="none" stroke="#0dab76" stroke-width=".38"/>
<circle cx="330.4" cy="180.4" r=".76" fill="#0dab76"/>
<g fill="none" stroke="#0dab76" stroke-width=".38">
<path d="M101.9 169h7.6v26.6M101.9 180.4h7.6M105.7 195.6h7.6"/>
<circle cx="330.4" cy="180.4" r=".76"/>
</g>
<circle cx="109.5" cy="195.6" r=".76" fill="#0dab76"/>
<circle cx="109.5" cy="195.6" r=".76" fill="none" stroke="#0dab76" stroke-width=".38"/>
<circle cx="109.5" cy="180.4" r=".76" fill="#0dab76"/>
<g fill="none" stroke="#0dab76" stroke-width=".38">
<path d="M208.5 119.4h7.6M208.5 108h7.6v26.7M212.3 134.7h7.7"/>
<circle cx="109.5" cy="180.4" r=".76"/>
</g>
<circle cx="216.1" cy="134.7" r=".76" fill="#0dab76"/>
<circle cx="216.1" cy="134.7" r=".76" fill="none" stroke="#0dab76" stroke-width=".38"/>
<circle cx="216.1" cy="119.4" r=".76" fill="#0dab76"/>
<g fill="none" stroke="#0dab76" stroke-width=".38">
<path d="M40.9 195.6h7.6v30.5h80.1v3.8M155.2 195.6h7.6v34.3M261.9 195.6h7.6v34.3M376.2 191.8h19M391.4 191.8v3.8"/>
<circle cx="216.1" cy="119.4" r=".76"/>
</g>
<circle cx="391.4" cy="191.8" r=".76" fill="#0dab76"/>
<g fill="none" stroke="#0dab76" stroke-width=".38">
<path d="M410.5 176.6h3.8M425.7 169h-11.4v22.8M410.5 191.8h7.6M414.3 180.4h7.6"/>
<circle cx="391.4" cy="191.8" r=".76"/>
</g>
<circle cx="414.3" cy="191.8" r=".76" fill="#0dab76"/>
<circle cx="414.3" cy="191.8" r=".76" fill="none" stroke="#0dab76" stroke-width=".38"/>
<circle cx="414.3" cy="180.4" r=".76" fill="#0dab76"/>
<circle cx="414.3" cy="180.4" r=".76" fill="none" stroke="#0dab76" stroke-width=".38"/>
<circle cx="414.3" cy="176.6" r=".76" fill="#0dab76"/>
<g fill="none" stroke="#0dab76" stroke-width=".38">
<path d="M437.1 169h7.6v26.6M376.2 195.6h7.6v34.3M437.1 180.4h7.6M440.9 195.6h7.7"/>
<circle cx="414.3" cy="176.6" r=".76"/>
</g>
<circle cx="444.7" cy="195.6" r=".76" fill="#0dab76"/>
<circle cx="444.7" cy="195.6" r=".76" fill="none" stroke="#0dab76" stroke-width=".38"/>
<circle cx="444.7" cy="180.4" r=".76" fill="#0dab76"/>
<g fill="none" stroke="#0dab76" stroke-width=".38">
<path d="M524.8 176.6h3.8M540 169h-11.4v22.8M524.8 191.8h7.6M528.6 180.4h7.6"/>
<circle cx="444.7" cy="180.4" r=".76"/>
</g>
<circle cx="528.6" cy="191.8" r=".76" fill="#0dab76"/>
<circle cx="528.6" cy="191.8" r=".76" fill="none" stroke="#0dab76" stroke-width=".38"/>
<circle cx="528.6" cy="180.4" r=".76" fill="#0dab76"/>
<circle cx="528.6" cy="180.4" r=".76" fill="none" stroke="#0dab76" stroke-width=".38"/>
<circle cx="528.6" cy="176.6" r=".76" fill="#0dab76"/>
<g fill="none" stroke="#0dab76" stroke-width=".38">
<path d="M551.4 169h7.6v26.6M551.4 180.4h7.6M555.2 195.6h7.6"/>
<circle cx="528.6" cy="176.6" r=".76"/>
</g>
<circle cx="559" cy="180.4" r=".76" fill="#0dab76"/>
<circle cx="559" cy="180.4" r=".76" fill="none" stroke="#0dab76" stroke-width=".38"/>
<circle cx="559" cy="195.6" r=".76" fill="#0dab76"/>
<g fill="none" stroke="#0dab76" stroke-width=".38">
<path d="M261.9 191.8h19M277.1 191.8v3.8"/>
<circle cx="559" cy="195.6" r=".76"/>
</g>
<circle cx="277.1" cy="191.8" r=".76" fill="#0dab76"/>
<g fill="none" stroke="#0dab76" stroke-width=".38">
<path d="M490.5 191.8h19M505.7 191.8v3.8"/>
<circle cx="277.1" cy="191.8" r=".76"/>
</g>
<circle cx="505.7" cy="191.8" r=".76" fill="#0dab76"/>
<g fill="none" stroke="#0dab76" stroke-width=".38">
<path d="M490.5 195.6h7.6v34.3M105.7 237.5v3.8"/>
<circle cx="505.7" cy="191.8" r=".76"/>
</g>
<g font-size="5.5" fill="#c90d0c">
<text x="46.4" y="19.5">1</text>
<text x="117.6" y="19.5">2</text>
<text x="188.8" y="19.5">3</text>
<text x="260" y="19.5">4</text>
<text x="331.2" y="19.5">5</text>
<text x="402.4" y="19.5">6</text>
<text x="473.6" y="19.5">7</text>
<text x="544.8" y="19.5">8</text>
<text x="7.7" y="60.2">A</text>
<text x="582.9" y="60.2">A</text>
<text x="7.7" y="136.1">B</text>
<text x="582.9" y="136.1">B</text>
<text x="7.5" y="211.8">C</text>
<text x="582.8" y="211.8">C</text>
<text x="7.5" y="287.7">D</text>
<text x="582.8" y="287.7">D</text>
<text x="7.7" y="363.5">E</text>
<text x="582.9" y="363.5">E</text>
<text x="46.4" y="404.2">1</text>
<text x="117.6" y="404.2">2</text>
<text x="188.8" y="404.2">3</text>
<text x="260" y="404.2">4</text>
<text x="331.2" y="404.2">5</text>
<text x="402.4" y="404.2">6</text>
<text x="473.6" y="404.2">7</text>
<text x="544.8" y="404.2">8</text>
</g>
<g font-size="5.4" fill="#c90d0c">
<text x="440.9" y="374.6">cc-by-sa</text>
<text x="440.9" y="382.3">Émilie Gillet</text>
<text x="440.9" y="389.9">Adaption by ST Modular</text>
</g>
<g font-size="3.8" fill="#808080">
<text x="162.8" y="69.9">Optional ESD protection:</text>
<text x="162.8" y="73.7">1.0nF capacitor</text>
<text x="162.8" y="77.5">or:</text>
<text x="162.8" y="81.3">Ceradiode (eg TDK B72500D160H60, AEM ES0603V014CT)</text>
<text x="200" y="106.5" transform="rotate(-90 200 106.5)">C46</text>
<text x="207.2" y="106.5" transform="rotate(-90 207.2 106.5)">100p</text>
<text x="314.3" y="106.5" transform="rotate(-90 314.3 106.5)">C41</text>
<text x="321.5" y="106.5" transform="rotate(-90 321.5 106.5)">1.0n</text>
<text x="440" y="106.5" transform="rotate(-90 440 106.5)">C48</text>
<text x="447.2" y="106.5" transform="rotate(-90 447.2 106.5)">1.0n</text>
<text x="171.9" y="113.3">200k</text>
<text x="286.1" y="113.3">200k</text>
<text x="411.9" y="113.3">140k</text>
<text x="145.4" y="118.3">AREF_-10</text>
<text x="200.6" y="117.1">33k</text>
<text x="259.6" y="118.3">AREF_-10</text>
<text x="314.9" y="117.1">33k</text>
<text x="385.4" y="118.3">AREF_-10</text>
<text x="440.6" y="117.1">33k</text>
<text x="173.1" y="120.5">R30</text>
<text x="199.8" y="124.3">R31</text>
<text x="287.4" y="120.5">R27</text>
<text x="314.1" y="124.3">R20</text>
<text x="413.1" y="120.5">R29</text>
<text x="439.8" y="124.3">R34</text>
<text x="134.3" y="128.6">MODEL</text>
<text x="171.9" y="128.6">100k</text>
<text x="204.7" y="129.7">MCP6004</text>
<text x="239" y="128.6">HARMONICS</text>
<text x="286.1" y="128.6">100k</text>
<text x="319" y="129.7">MCP6004</text>
<text x="375.1" y="128.6">V_OCT</text>
<text x="411.9" y="128.6">100k</text>
<text x="444.7" y="129.7">MCP6004</text>
<text x="164.4" y="137.5">C55</text>
<text x="173.1" y="135.8">R40</text>
<text x="220" y="134.7">ADC_MODEL</text>
<text x="278.6" y="137.5">C58</text>
<text x="287.4" y="135.8">R13</text>
<text x="334.3" y="134.7">ADC_HARMONICS</text>
<text x="404.4" y="137.5">C60</text>
<text x="413.1" y="135.8">R38</text>
<text x="460" y="134.7">ADC_V_OCT</text>
<text x="204.7" y="142.1">IC6B</text>
<text x="319" y="142.1">IC7D</text>
<text x="444.7" y="142.1">IC7B</text>
<text x="129.5" y="144.9">-5.0V to 5.0V</text>
<text x="151.4" y="149.9">GND</text>
<text x="164.4" y="144.8">ESD</text>
<text x="181.9" y="149.9">GND</text>
<text x="243.7" y="144.9">-5.0V to 5.0V</text>
<text x="265.7" y="149.9">GND</text>
<text x="278.6" y="144.8">ESD</text>
<text x="296.2" y="149.9">GND</text>
<text x="369.5" y="144.9">-3.0V to 7.0V</text>
<text x="391.4" y="149.9">GND</text>
<text x="404.4" y="144.8">ESD</text>
<text x="421.9" y="149.9">GND</text>
<text x="159" y="157.5">GND</text>
<text x="273.3" y="157.5">GND</text>
<text x="399" y="157.5">GND</text>
<text x="93.3" y="167.4" transform="rotate(-90 93.3 167.4)">C49</text>
<text x="100.5" y="167.4" transform="rotate(-90 100.5 167.4)">1.0n</text>
<text x="207.6" y="167.4" transform="rotate(-90 207.6 167.4)">C40</text>
<text x="214.8" y="167.4" transform="rotate(-90 214.8 167.4)">1.0n</text>
<text x="314.3" y="167.4" transform="rotate(-90 314.3 167.4)">C47</text>
<text x="321.5" y="167.4" transform="rotate(-90 321.5 167.4)">1.0n</text>
<text x="428.5" y="167.4" transform="rotate(-90 428.5 167.4)">C39</text>
<text x="435.8" y="167.4" transform="rotate(-90 435.8 167.4)">1.0n</text>
<text x="542.8" y="167.4" transform="rotate(-90 542.8 167.4)">C38</text>
<text x="550.1" y="167.4" transform="rotate(-90 550.1 167.4)">100p</text>
<text x="38.7" y="179.2">AREF_-10</text>
<text x="65.2" y="174.3">120k</text>
<text x="93.9" y="178.1">20k</text>
<text x="153" y="179.2">AREF_-10</text>
<text x="179.5" y="174.3">120k</text>
<text x="208.2" y="178.1">20k</text>
<text x="259.6" y="179.2">AREF_-10</text>
<text x="286.1" y="174.3">120k</text>
<text x="314.9" y="178.1">20k</text>
<text x="358.7" y="179.2">AREF_-10</text>
<text x="400.7" y="174.3">110k</text>
<text x="429.2" y="178.1">33k</text>
<text x="488.2" y="179.2">AREF_-10</text>
<text x="514.7" y="174.3">200k</text>
<text x="543.5" y="178.1">56k</text>
<text x="66.5" y="181.5">R36</text>
<text x="93.1" y="185.3">R35</text>
<text x="180.8" y="181.5">R23</text>
<text x="207.4" y="185.3">R19</text>
<text x="287.4" y="181.5">R33</text>
<text x="314.1" y="185.3">R32</text>
<text x="401.7" y="181.5">R26</text>
<text x="428.4" y="185.3">R18</text>
<text x="516" y="181.5">R25</text>
<text x="542.7" y="185.3">R17</text>
<text x="23.2" y="189.5">MORPH</text>
<text x="65.2" y="189.5">100k</text>
<text x="98.1" y="190.7">MCP6004</text>
<text x="146" y="189.5">FM</text>
<text x="179.5" y="189.5">100k</text>
<text x="212.3" y="190.7">MCP6004</text>
<text x="243.9" y="189.5">TIMBRE</text>
<text x="286.1" y="189.5">100k</text>
<text x="319" y="190.7">MCP6004</text>
<text x="364.9" y="189.5">VOL</text>
<text x="400.4" y="189.5">100k</text>
<text x="433.3" y="190.7">MCP6004</text>
<text x="477.7" y="189.5">TRIG</text>
<text x="514.7" y="189.5">100k</text>
<text x="547.6" y="190.7">MCP6004</text>
<text x="66.5" y="196.7">R39</text>
<text x="113.3" y="195.6">ADC_MORPH</text>
<text x="180.8" y="196.7">R15</text>
<text x="227.6" y="195.6">ADC_FM</text>
<text x="287.4" y="196.7">R41</text>
<text x="334.3" y="195.6">ADC_TIMBRE</text>
<text x="401.7" y="196.7">R14</text>
<text x="448.6" y="195.6">ADC_GATE</text>
<text x="516" y="196.7">R24</text>
<text x="562.8" y="195.6">ADC_TRIG</text>
<text x="57.7" y="198.5">C54</text>
<text x="98.1" y="203">IC7C</text>
<text x="172" y="198.5">C57</text>
<text x="212.3" y="203">IC7A</text>
<text x="278.6" y="198.5">C56</text>
<text x="319" y="203">IC6C</text>
<text x="392.9" y="198.5">C61</text>
<text x="433.3" y="203">IC6D</text>
<text x="507.2" y="198.5">C59</text>
<text x="547.6" y="203">IC6A</text>
<text x="19" y="205.9">-8.0V to 8.0V</text>
<text x="57.7" y="205.7">ESD</text>
<text x="133.3" y="205.9">-8.0V to 8.0V</text>
<text x="172" y="205.7">ESD</text>
<text x="239.9" y="205.9">-8.0V to 8.0V</text>
<text x="278.6" y="205.7">ESD</text>
<text x="354.2" y="205.9">-0.8V to 8.0V</text>
<text x="392.9" y="205.7">ESD</text>
<text x="468.5" y="205.9">-0.8V to 5.0V</text>
<text x="507.2" y="205.7">ESD</text>
<text x="40.9" y="210.9">GND</text>
<text x="75.2" y="210.9">GND</text>
<text x="155.2" y="210.9">GND</text>
<text x="189.5" y="210.9">GND</text>
<text x="261.9" y="210.9">GND</text>
<text x="296.2" y="210.9">GND</text>
<text x="376.2" y="210.9">GND</text>
<text x="410.5" y="210.9">GND</text>
<text x="490.5" y="210.9">GND</text>
<text x="524.8" y="210.9">GND</text>
<text x="52.4" y="218.5">GND</text>
<text x="166.7" y="218.5">GND</text>
<text x="273.3" y="218.5">GND</text>
<text x="387.6" y="218.5">GND</text>
<text x="501.9" y="218.5">GND</text>
<text x="105.7" y="237.5" transform="rotate(-90 105.7 237.5)">+3V3</text>
<text x="126.3" y="237.9" transform="rotate(-90 126.3 237.9)">10k</text>
<text x="133.5" y="238.7" transform="rotate(-90 133.5 238.7)">R45</text>
<text x="160.6" y="237.9" transform="rotate(-90 160.6 237.9)">10k</text>
<text x="167.8" y="238.7" transform="rotate(-90 167.8 238.7)">R49</text>
<text x="267.2" y="237.9" transform="rotate(-90 267.2 237.9)">10k</text>
<text x="274.4" y="238.7" transform="rotate(-90 274.4 238.7)">R48</text>
<text x="381.5" y="237.9" transform="rotate(-90 381.5 237.9)">10k</text>
<text x="388.7" y="238.7" transform="rotate(-90 388.7 238.7)">R51</text>
<text x="495.8" y="243.2" transform="rotate(-90 495.8 243.2)">R50</text>
<text x="503" y="243.2" transform="rotate(-90 503 243.2)">10k</text>
<text x="44.7" y="251.6">NORMALIZATION_PROBE</text>
<text x="103.2" y="255.4" transform="rotate(-90 103.2 255.4)">BAT54S</text>
<text x="111.4" y="254.9" transform="rotate(-90 111.4 254.9)">D3</text>
<text x="101.9" y="268">GND</text>
<text x="288.5" y="302.3" transform="rotate(-90 288.5 302.3)">+3V3_A</text>
<text x="305.3" y="316.6">C36</text>
<text x="320.5" y="316.6">C44</text>
<text x="305.3" y="323.8">100n</text>
<text x="320.5" y="323.8">100n</text>
<text x="284.7" y="348">GND</text>
</g>
<g font-size="3.2" fill="#808080">
<text x="148.1" y="130.3">TIP</text>
<text x="191" y="130.3">6</text>
<text x="262.4" y="130.3">TIP</text>
<text x="303.5" y="130.3">13</text>
<text x="388.1" y="130.3">TIP</text>
<text x="431" y="130.3">6</text>
<text x="148.1" y="138">GND</text>
<text x="148.1" y="134.2">NORM</text>
<text x="191" y="138">5</text>
<text x="209.1" y="134.2">7</text>
<text x="262.4" y="138">GND</text>
<text x="262.4" y="134.2">NORM</text>
<text x="303.5" y="138">12</text>
<text x="323.4" y="134.2">14</text>
<text x="388.1" y="138">GND</text>
<text x="388.1" y="134.2">NORM</text>
<text x="431" y="138">5</text>
<text x="449.1" y="134.2">7</text>
<text x="37.7" y="191.3">TIP</text>
<text x="84.3" y="191.3">9</text>
<text x="151.9" y="191.3">TIP</text>
<text x="198.6" y="191.3">2</text>
<text x="258.6" y="191.3">TIP</text>
<text x="305.3" y="191.3">9</text>
<text x="372.9" y="191.3">TIP</text>
<text x="417.8" y="191.3">13</text>
<text x="487.2" y="191.3">TIP</text>
<text x="533.9" y="191.3">2</text>
<text x="37.7" y="195.1">NORM</text>
<text x="102.4" y="195.1">8</text>
<text x="151.9" y="195.1">NORM</text>
<text x="216.7" y="195.1">1</text>
<text x="258.6" y="195.1">NORM</text>
<text x="323.4" y="195.1">8</text>
<text x="372.9" y="195.1">NORM</text>
<text x="437.6" y="195.1">14</text>
<text x="487.2" y="195.1">NORM</text>
<text x="551.9" y="195.1">1</text>
<text x="37.7" y="198.9">GND</text>
<text x="82.5" y="198.9">10</text>
<text x="151.9" y="198.9">GND</text>
<text x="198.6" y="198.9">3</text>
<text x="258.6" y="198.9">GND</text>
<text x="303.5" y="198.9">10</text>
<text x="372.9" y="198.9">GND</text>
<text x="417.8" y="198.9">12</text>
<text x="487.2" y="198.9">GND</text>
<text x="533.9" y="198.9">3</text>
<text x="288" y="314" transform="rotate(-90 288 314)">4</text>
<text x="295.6" y="314" transform="rotate(-90 295.6 314)">4</text>
<text x="288" y="331.9" transform="rotate(-90 288 331.9)">11</text>
<text x="295.6" y="331.9" transform="rotate(-90 295.6 331.9)">11</text>
</g>
</svg>
